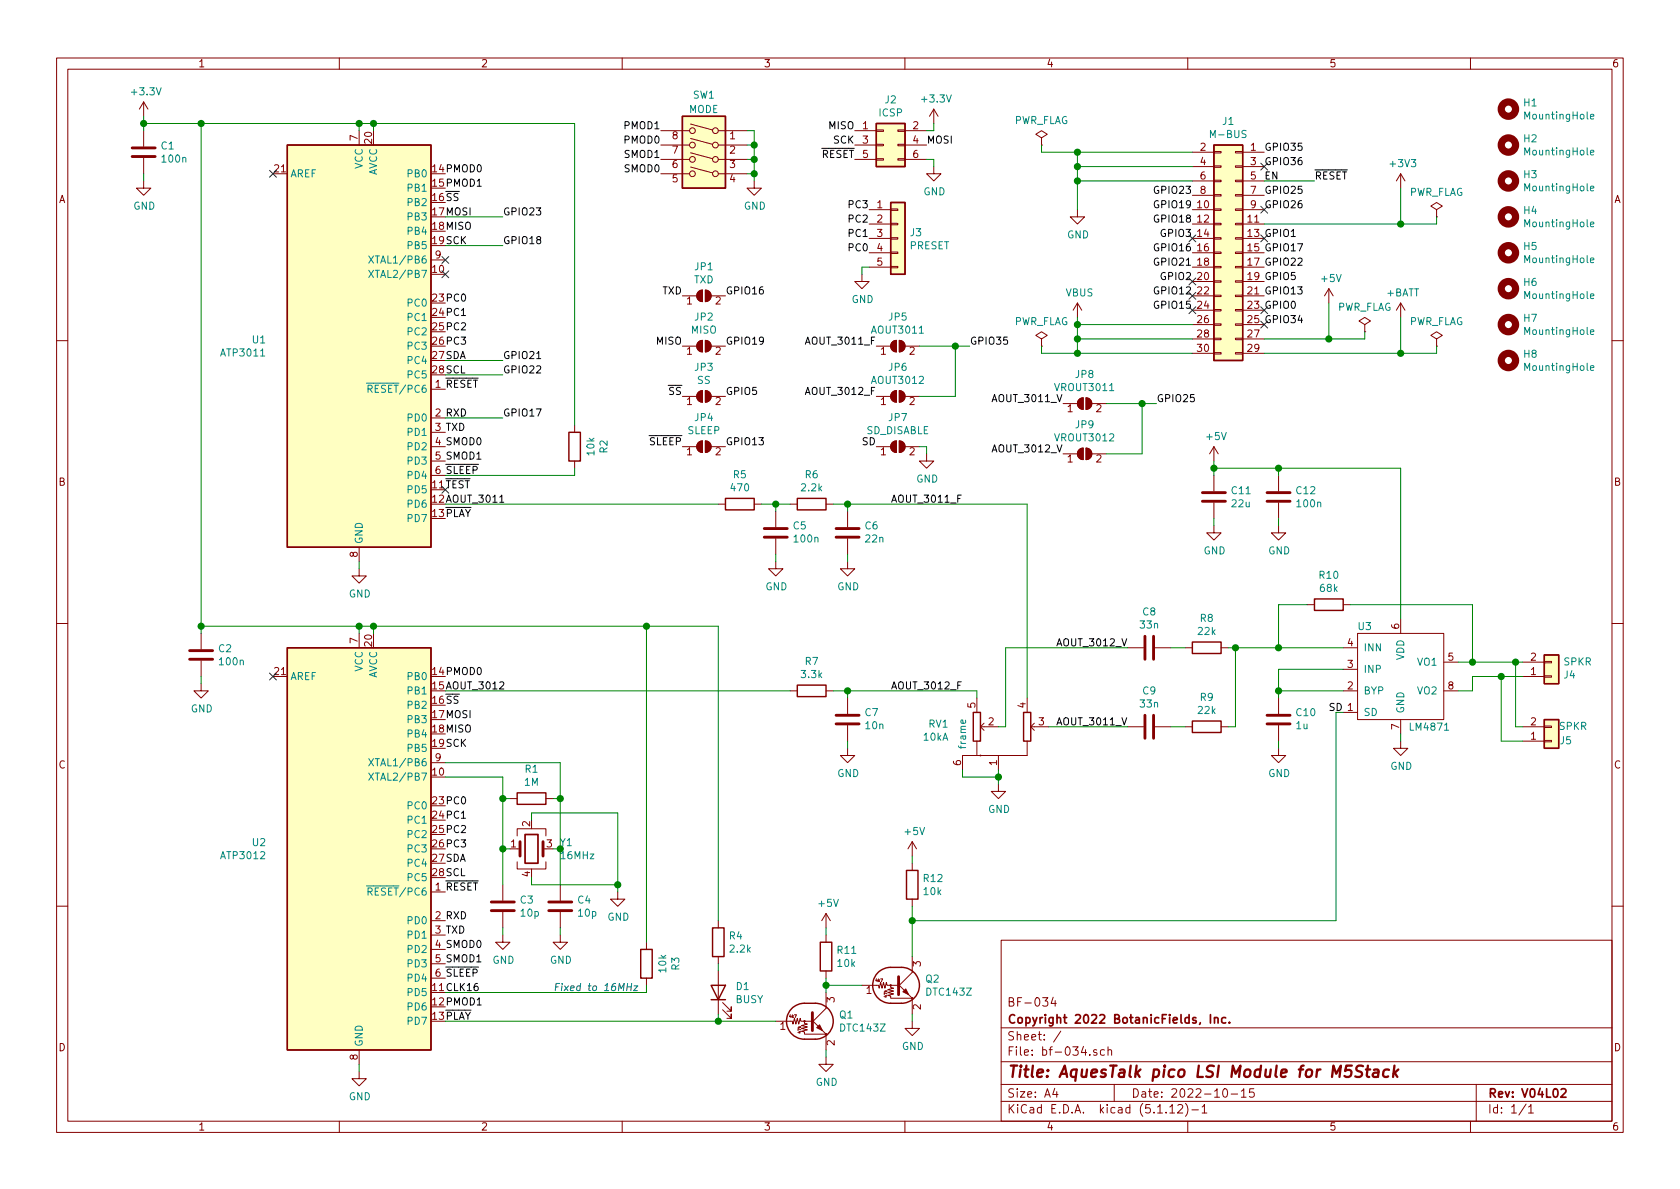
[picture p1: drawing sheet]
<svg xmlns="http://www.w3.org/2000/svg" width="297mm" height="210mm" viewBox="0 0 297 210" stroke-linecap="round" stroke-linejoin="round" font-family="sans-serif">
<g fill="none" stroke="#840000" stroke-width=".18">
<path d="M10 10.3h277v189.9h-277zM12 12.2h273v186.1h-273zM25.4 18v2.6M25.4 18l-.8 1.3M25.4 18l.8 1.3M60 10.3v1.9M110 10.3v1.9M160 10.3v1.9M165.1 19.3l-.8 1.3M165.1 19.3v2.5M165.1 19.3l.8 1.3M210 10.3v1.9"/>
<path d="M260 10.3v1.9M25.4 32v1.3h1.3l-1.3 1.2-1.3-1.2h1.3M25.4 23.1v2.8M25.4 27.9v2.8M63.5 23.1v2.5M116.8 23.1h5.1M116.8 25.6h5.1M116.8 28.2h5.1M116.8 30.7h5.1M122.1 29.5l3.9 1.1M122.1 27l3.9 1.1M122.1 24.5l3.9 1"/>
<path d="M122.1 21.9l3.9 1.1M127 23.1h5.1M127 25.6h5.1M127 28.2h5.1M127 30.7h5.1M133.3 32v1.3h1.3l-1.3 1.2-1.2-1.2h1.2M151.1 23.1h3.8M151.1 25.6h3.8M151.1 28.2h3.8M153.7 37.1h3.8M153.7 39.6h3.8M154.9 28.1h1.3v.2h-1.3z"/>
<path d="M154.9 23h1.3v.2h-1.3zM154.9 25.5h1.3v.3h-1.3zM157.5 39.5h1.2v.2h-1.2zM157.5 37h1.2v.2h-1.2zM158.7 28.1h1.3v.2h-1.3zM158.7 23h1.3v.2h-1.3zM158.7 25.5h1.3v.3h-1.3zM160 23.1h3.8M160 25.6h3.8M160 28.2h3.8M165.1 29.5v1.2h1.3l-1.3 1.3-1.3-1.3h1.3M184.1 24.4l1.1-.7-1.1-.6-1 .6 1 .7v1.2"/>
<path d="M184.1 25.6h.1M190.5 37.1v1.2h1.3l-1.3 1.3-1.3-1.3h1.3M210.8 26.9h3.8M210.8 37.1h3.8M210.8 39.6h3.8M210.8 29.5h3.8M210.8 32h3.8M210.8 34.5h3.8M214.6 39.5h1.3v.2h-1.3zM214.6 37h1.3v.2h-1.3zM214.6 34.4h1.3v.3h-1.3zM214.6 31.9h1.3v.2h-1.3z"/>
<path d="M214.6 29.3h1.3v.3h-1.3zM214.6 26.8h1.3v.2h-1.3zM218.4 39.5h1.3v.2h-1.3zM218.4 37h1.3v.2h-1.3zM218.4 34.4h1.3v.3h-1.3zM218.4 31.9h1.3v.2h-1.3zM218.4 29.3h1.3v.3h-1.3zM218.4 26.8h1.3v.2h-1.3zM219.7 26.9h3.8M219.7 37.1h3.8M219.7 39.6h3.8M219.7 29.5h3.8"/>
<path d="M219.7 32h3.8M219.7 34.5h3.8M247.6 30.7v2.6M247.6 30.7l-.7 1.3M247.6 30.7l.8 1.3M254 37.1l1-.7-1-.6-1 .6 1 .7v1.2M254 38.3h.1M76.2 46h2.5M120.6 52.3h2.6M123.5 51.5l.7-.2v2a1.02 1.02 0 0 1-1-.6 1.02 1.02 0 0 1 .3-1.2zM124.7 51.3a1.02 1.02 0 0 1 1 1 1.02 1.02 0 0 1-1 1zM125.7 52.3h2.6"/>
<path d="M152.4 48.5v1.3h1.3l-1.3 1.2-1.3-1.2h1.3M153.7 42.2h3.8M153.7 44.7h3.8M153.7 47.2h3.8M157.5 47.1h1.2v.3h-1.2zM157.5 44.6h1.2v.2h-1.2zM157.5 42h1.2v.3h-1.2zM184.1 59.9l1.1-.6-1.1-.6-1 .6 1 .6v1.3M190.5 53.6l-.8 1.3M190.5 53.6v2.5M190.5 53.6l.8 1.3M210.8 42.2h3.8"/>
<path d="M210.8 44.7h3.8M210.8 47.2h3.8M210.8 49.8h3.8M210.8 52.3h3.8M210.8 54.9h3.8M210.8 57.4h3.8M210.8 59.9h3.8M214.6 49.7h1.3v.2h-1.3zM214.6 52.2h1.3v.2h-1.3zM214.6 54.7h1.3v.3h-1.3zM214.6 57.3h1.3v.2h-1.3zM214.6 59.8h1.3v.3h-1.3z"/>
<path d="M214.6 47.1h1.3v.3h-1.3zM214.6 42h1.3v.3h-1.3zM214.6 44.6h1.3v.2h-1.3zM218.4 49.7h1.3v.2h-1.3zM218.4 52.2h1.3v.2h-1.3zM218.4 54.7h1.3v.3h-1.3zM218.4 57.3h1.3v.2h-1.3zM218.4 59.8h1.3v.3h-1.3zM218.4 47.1h1.3v.3h-1.3zM218.4 42h1.3v.3h-1.3zM218.4 44.6h1.3v.2h-1.3zM219.7 42.2h3.8"/>
<path d="M219.7 44.7h3.8M219.7 47.2h3.8M219.7 49.8h3.8M219.7 52.3h3.8M219.7 54.9h3.8M219.7 57.4h3.8M219.7 59.9h3.8M234.9 51l-.7 1.3M234.9 51v2.6M234.9 51l.8 1.3M241.3 57.4l1-.6-1-.7-1 .7 1 .6v1.3M241.3 58.7h.1"/>
<path d="M247.6 53.6v2.5M247.6 53.6l-.7 1.3M247.6 53.6l.8 1.3M254 59.9l1-.6-1-.6-1 .6 1 .6v1.3M10 60.2h2M76.2 79h2.5M76.2 68.8h2.5M76.2 73.9h2.5M76.2 76.4h2.5M101.6 75.2v1.2M120.6 61.2h2.6M120.6 70.1h2.6"/>
<path d="M120.6 79h2.6M123.4 60.5l.5-.3h.3v2a1.03 1.03 0 0 1-.9-.6 1.03 1.03 0 0 1 .1-1.1zM123.4 78.3l.5-.3h.3v2a1.03 1.03 0 0 1-.9-.6 1.03 1.03 0 0 1 .1-1.1zM123.5 69.3l.7-.2v2a1.02 1.02 0 0 1-1-.7 1.02 1.02 0 0 1 .3-1.1zM124.7 60.2a1.02 1.02 0 0 1 1 1 1.02 1.02 0 0 1-1 1zM124.7 69.1a1.02 1.02 0 0 1 1 1 1.02 1.02 0 0 1-1 1zM124.7 78a1.02 1.02 0 0 1 1 1 1.02 1.02 0 0 1-1 1zM125.7 61.2h2.6M125.7 70.1h2.6M125.7 79h2.6M154.9 61.2h2.6M154.9 70.1h2.6"/>
<path d="M154.9 79h2.6M157.7 60.5l.4-.3h.4v2a1.03 1.03 0 0 1-.9-.6 1.03 1.03 0 0 1 .1-1.1zM157.7 69.4l.4-.3h.4v2a1.03 1.03 0 0 1-.9-.6 1.03 1.03 0 0 1 .1-1.1zM157.7 78.3l.4-.3h.4v2a1.03 1.03 0 0 1-.9-.6 1.03 1.03 0 0 1 .1-1.1zM159 60.2a1.02 1.02 0 0 1 1 1 1.02 1.02 0 0 1-1 1zM159 69.1a1.02 1.02 0 0 1 1 1 1.02 1.02 0 0 1-1 1zM159 78a1.02 1.02 0 0 1 1 1 1.02 1.02 0 0 1-1 1zM160 61.2h2.6M160 70.1h2.6M160 79h2.6M184.1 61.2h.1M188 71.4h2.5"/>
<path d="M190.7 79.6l.5-.3 .3-.1v2.1a1.03 1.03 0 0 1-.9-.6 1.03 1.03 0 0 1 .1-1.1zM190.7 70.7l.5-.3h.3v2a1.03 1.03 0 0 1-.9-.6 1.03 1.03 0 0 1 .1-1.1zM192 79.2a1.02 1.02 0 0 1 1 1.1 1.02 1.02 0 0 1-1 1zM192 70.4a1.02 1.02 0 0 1 1 1 1.02 1.02 0 0 1-1 1zM193 71.4h2.6M210.8 62.5h3.8M214.6 62.4h1.3v.2h-1.3zM214.6 79l-.7 1.3M214.6 79v2.5M214.6 79l.8 1.3M218.4 62.4h1.3v.2h-1.3zM219.7 62.5h3.8"/>
<path d="M254 61.2h.1M285 60.2h2M63.5 96.8v2.5M76.2 81.5h2.5M76.2 84.1h2.5M101.6 81.5v1.3M127 89.1h1.3M133.3 89.1h1.3M137.2 99.3v1.3h1.2l-1.2 1.2-1.3-1.2h1.3M137.2 90.4v2.8M137.2 95.2v2.8M139.7 89.1h1.3"/>
<path d="M146 89.1h1.3M149.9 99.3v1.3h1.2l-1.2 1.2-1.3-1.2h1.3M149.9 90.4v2.8M149.9 95.2v2.8M163.8 80.3v1.2h1.3l-1.3 1.3-1.2-1.3h1.2M188 80.3h2.5M193 80.3h2.6M214.6 93v1.2h1.3l-1.3 1.3-1.2-1.3h1.2M214.6 84.1v2.8M214.6 88.9v2.8M226.1 93v1.2h1.2l-1.2 1.3-1.3-1.3h1.3M226.1 84.1v2.8"/>
<path d="M226.1 88.9v2.8M10 110.3h2M35.6 112v2.8M35.6 116.8v2.8M63.5 100.6v1.2h1.3l-1.3 1.3-1.3-1.3h1.3M63.5 112v2.5M199.4 114.5h2.8M204.2 114.5h2.8M209.5 114.5h1.3M215.9 114.5h1.3M231.1 106.9h1.3M237.5 114.5h2.5"/>
<path d="M237.5 118.4h2.5M237.5 106.9h1.3M240 112h15.3v15.2h-15.3zM247.6 109.5v2.5M255.3 117.1h2.5M269.2 117.1h3.8M269.2 119.6h3.8M273 117h1.3v.2h-1.3zM273 119.5h1.3v.3h-1.3zM285 110.3h2M35.6 120.9v1.3h1.2l-1.2 1.2-1.3-1.2h1.3M76.2 134.9h2.5"/>
<path d="M139.7 122.2h1.3M146 122.2h1.3M149.9 132.3v1.3h1.2l-1.2 1.3-1.3-1.3h1.3M149.9 123.4v2.8M149.9 128.3v2.8M172.7 123.4v2.6M172.7 131.1v2.5M173.4 128.5h3.1M173.4 128.5l.6 .7M174 127.9l-.6 .6M176.5 138.7v1.2h1.3l-1.3 1.3-1.2-1.3h1.2M176.5 133.6v2.5"/>
<path d="M181.6 131.1v2.5zM181.6 133.6h-11.4v2.5M181.6 123.4v2.6M182.2 128.5h3.2M182.2 128.5l.7 .7M182.9 127.9l-.7 .6M199.4 128.5h2.8M204.2 128.5h2.8M209.5 128.5h1.3M215.9 128.5h1.3M226.1 132.3v1.3h1.2l-1.2 1.3-1.3-1.3h1.3M226.1 123.4v2.8"/>
<path d="M226.1 128.3v2.8M237.5 126h2.5M237.5 122.2h2.5M247.6 131.1v1.2h1.3l-1.3 1.3-1.2-1.3h1.2M247.6 127.2v2.6M255.3 122.2h2.5M269.2 128.5h3.8M269.2 131.1h3.8M273 128.4h1.3v.2h-1.3zM273 130.9h1.3v.3h-1.3zM76.2 157.7h2.5M88.9 156.5v2.8"/>
<path d="M90.2 141.2h1.2M91.4 152.4v1.3h5.1v-1.3M91.4 147.8v-1.2h5.1v1.2M91.4 150.1h.5M96 150.1h.5M96.5 141.2h1.3M99.1 156.5v2.8M109.2 157.7v1.3h1.3l-1.3 1.3-1.3-1.3h1.3M161.3 148.8v2.6M161.3 152.6v1.3M161.3 159v1.3M161.3 148.8l-.8 1.3"/>
<path d="M161.3 148.8l.8 1.3M10 160.2h2M76.2 162.8h2.5M76.2 165.3h2.5M76.2 167.9h2.5M76.2 170.4h2.5M76.2 173h2.5M88.9 165.3v1.3h1.3l-1.3 1.3-1.3-1.3h1.3M88.9 161.3v2.8M99.1 165.3v1.3h1.2l-1.2 1.3-1.3-1.3h1.3M99.1 161.3v2.8M114.3 166.6v1.3"/>
<path d="M114.3 173v1.2M127 162.8v1.3M127 169.2v1.2M127 171.7v7.6M127.8 178.6l1.5 1.5v-.8v.8h-.8M127.8 177.3l1.5 1.5v-.8v.8h-.8M146 161.5v2.6M146 165.3v1.3M146 171.7v1.3M146 175.5v2.8l-2.5 2.5M146 161.5l-.7 1.3M146 161.5l.8 1.3"/>
<path d="M152.4 174.2h2.9l.1 .5 .3-1 .3 1 .2-1 .3 1 .2-1 .1 .5h1.9M158.7 174l2.6 2.5h-3.8v-.4l-.5-.1 1-.2-1-.3 1-.2-1-.3 1-.3-.5-.1v-.4M161.3 169.2v2.8l-2.6 2.5M161.3 176.8v2.5M177 166.3h108v32h-108zM186.2 176.3l-.3 1.1h.9M186.6 176.9v1M285 160.2h2M60 198.3v1.9M63.5 189.5v1.2h1.3l-1.3 1.3-1.3-1.3h1.3M63.5 185.7v2.5M110 198.3v1.9"/>
<path d="M137.2 180.6h2.9l.1 .5 .3-1 .2 1 .3-1 .2 1 .3-1 .1 .5h1.9M143.5 180.3l2.5 2.6h-3.8v-.4l-.5-.1 1-.3-1-.2 1-.3-1-.2 1-.3-.5-.1v-.4M146 186.9v1.3h1.3l-1.3 1.3-1.2-1.3h1.2M146 183.1v2.6M160 198.3v1.9M161.3 180.6v1.3h1.3l-1.3 1.2-1.3-1.2h1.3M177 194.8h108M177 191.8h108M177 187.8h108M177 181.8h108M186.5 192.5l-.4 1h1M186.8 193v1"/>
<path d="M187.6 182.3l-1.3 2M193.9 185.7l-.4-.1-.2 .2 .1 .2 .5 .2v.3h-.6M195.3 185.7l-.5-.1-.2 .3v.6l.2 .1 .5-.1M195.9 185.7l.2-.1 .4 .1v.9M195.9 185.1v1.5M197 191.8v3M206.8 195.8l.5-.5v1.5M206.8 196.8h.9M208.3 195.5l.2-.2h.3l.2 .2 .1 .3-.9 1h.9M209.6 195.1a1.71 1.71 0 0 1 0 2.3M210 198.3v1.9M210.7 196.3h1.2"/>
<path d="M212.5 195.8l.5-.5v1.5M212.5 196.8h.9M216.3 192.7l.4-.2a.94 .94 0 0 1 0 1.5 .79 .79 0 0 1-.4-1.3zM217.7 193.5h1.1M219.5 193l.4-.5v1.5M219.5 194h.8M221.7 192.5h-.7l-.1 .7 .2-.1 .5 .1 .2 .2-.1 .5-.2 .1-.6-.1M260 198.3v1.9M261 191.8v6.5M269.8 195.2l-1.2 2M270.3 195.8l.4-.5v1.5M270.3 196.8h.8"/>
<circle cx="122.4" cy="28.2" r=".51"/>
<circle cx="122.4" cy="23.1" r=".51"/>
<circle cx="122.4" cy="25.6" r=".51"/>
<circle cx="122.4" cy="30.7" r=".51"/>
<circle cx="126.5" cy="28.2" r=".51"/>
<circle cx="126.5" cy="30.7" r=".51"/>
<circle cx="126.5" cy="25.6" r=".51"/>
<circle cx="126.5" cy="23.1" r=".51"/>
<circle cx="157.5" cy="174.2" r=".13"/>
<circle cx="161.3" cy="176.5" r=".13"/>
<circle cx="142.2" cy="180.6" r=".13"/>
<circle cx="146" cy="182.9" r=".13"/>
</g>
<path d="M92.8 147.6h2.3v5h-2.3zM214 179.4v1.5M214.7 179.9v1M214.7 180.1l.2-.2 .4 .1 .1 .9M216.7 180l-.4-.1-.3 .3 .1 .6 .2 .1 .4-.1M217.4 180.8v.1M276 192.7l.2-.2h.4l.2 .2 .1 .3-1 1h1" fill="none" stroke="#840000" stroke-width=".3"/>
<path d="M241 188.5l-.8-.1-.3 .2a.46 .46 0 0 0 .2 .8l.4 .1a.48 .48 0 0 1 .3 .5 .48 .48 0 0 1-.4 .4l-.8-.1M241.5 189.1h.8M241.9 188.4l-.2 1.8v.1l.4 .1M242.9 189.2h.8l-.1 1.2M243.7 189.6l-.6 .1a.4 .4 0 0 0-.4 .3 .4 .4 0 0 0 .3 .4l.6-.1M245.6 189.2a.68 .68 0 0 0-1 .3l-.1 .6 .2 .2 .2 .1 .5-.1M246.6 188.4l-.3 2M246.6 189.7l.5 .7M247.2 189.1l-.8 .8" fill="none" stroke="#840000" stroke-width=".41"/>
<g fill="none" stroke="#840000" stroke-width=".51">
<path d="M23.4 27.7h4M23.4 26.2h4M135.1 93.5h4.1M135.1 95h4.1M147.8 93.5h4.1M147.8 95h4.1M212.6 88.6h4.1M212.6 87.1h4.1M224 88.6h4.1M224 87.1h4.1M33.5 116.6h4.1M33.5 115.1h4.1"/>
<path d="M202.4 112.5v4.1M204 112.5v4.1M147.8 126.5h4.1M147.8 128h4.1M202.4 126.5v4.1M204 126.5v4.1M224 126.5h4.1M224 128h4.1M86.9 159.5h4M91.9 148.8v2.6M96 148.8v2.6M97 159.5h4.1"/>
<path d="M86.9 161h4M97 161h4.1"/>
</g>
<g fill="none" stroke="#840000" stroke-width=".25">
<path d="M50.8 25.6h25.4v71.2h-25.4zM120.6 20.6h7.7v12.7h-7.7zM154.9 21.8h5.1v7.7h-5.1zM157.5 35.8h2.5v12.7h-2.5zM214.6 25.6h5.1v38.1h-5.1zM100.6 76.4h2v5.1h-2zM128.3 88.1h5v2.1h-5zM141 88.1h5v2.1h-5zM50.8 114.5h25.4v71.2h-25.4zM210.8 113.5h5.1v2.1h-5.1zM232.4 105.9h5.1v2h-5.1zM273 115.8h2.6v5.1h-2.6z"/>
<path d="M141 121.2h5v2h-5zM172.1 126h1.3v5.1h-1.3zM181 126h1.2v5.1h-1.2zM210.8 127.5h5.1v2h-5.1zM273 127.2h2.6v5.1h-2.6zM91.4 140.2h5.1v2h-5.1zM160.3 153.9h2v5.1h-2zM113.3 167.9h2v5.1h-2zM125.7 174.2h2.6l-1.3 2.6zM125.7 176.8h2.6M126 164.1h2v5.1h-2zM140 178.4a3.3 3.3 0 0 1 2.2-1h1.9a3.2 3.2 0 0 1 3.2 3.2 3.2 3.2 0 0 1-3.2 3.2h-1.9a3.2 3.2 0 0 1-2.9-2 3.2 3.2 0 0 1 .7-3.4z"/>
<path d="M145 166.6h2.1v5.1h-2.1zM155.4 171.8a3.5 3.5 0 0 1 2.1-.7h1.9a3.2 3.2 0 0 1 3.2 3.1 3.2 3.2 0 0 1-3.2 3.2h-1.9a3.2 3.2 0 0 1-3-2.1 3.2 3.2 0 0 1 .9-3.5z"/>
</g>
<g fill="#ffffc2" stroke="#ffffc2" stroke-width=".18">
<path d="M273 115.8h2.6v5.1h-2.6z"/>
<path d="M154.9 21.8h5.1v7.7h-5.1z"/>
<path d="M214.6 25.6h5.1v38.1h-5.1z"/>
<path d="M120.6 20.6h7.7v12.7h-7.7z"/>
<path d="M273 127.2h2.6v5.1h-2.6z"/>
<path d="M157.5 35.8h2.5v12.7h-2.5z"/>
<path d="M50.8 114.5h25.4v71.2h-25.4z"/>
<path d="M50.8 25.6h25.4v71.2h-25.4z"/>
</g>
<g fill="#840000" stroke="#840000" stroke-width=".51">
<path d="M143.6 179.1v3.1z"/>
<path d="M158.9 172.7v3.2z"/>
</g>
<g fill="#840000" stroke="#840000" stroke-width=".18">
<path d="M144.4 181.7l.5-.5 .5 1z"/>
<path d="M159.6 175.4l.5-.5 .6 1z"/>
<path d="M123.4 60.5l.5-.3h.3v2a1.03 1.03 0 0 1-.9-.6 1.03 1.03 0 0 1 .1-1.1z"/>
<path d="M124.7 60.2a1.02 1.02 0 0 1 1 1 1.02 1.02 0 0 1-1 1z"/>
<path d="M123.5 51.5l.7-.2v2a1.02 1.02 0 0 1-1-.6 1.02 1.02 0 0 1 .3-1.2z"/>
<path d="M124.7 51.3a1.02 1.02 0 0 1 1 1 1.02 1.02 0 0 1-1 1z"/>
<path d="M123.5 69.3l.7-.2v2a1.02 1.02 0 0 1-1-.7 1.02 1.02 0 0 1 .3-1.1z"/>
<path d="M124.7 69.1a1.02 1.02 0 0 1 1 1 1.02 1.02 0 0 1-1 1z"/>
<path d="M157.7 60.5l.4-.3h.4v2a1.03 1.03 0 0 1-.9-.6 1.03 1.03 0 0 1 .1-1.1z"/>
<path d="M159 60.2a1.02 1.02 0 0 1 1 1 1.02 1.02 0 0 1-1 1z"/>
<path d="M157.7 69.4l.4-.3h.4v2a1.03 1.03 0 0 1-.9-.6 1.03 1.03 0 0 1 .1-1.1z"/>
<path d="M159 69.1a1.02 1.02 0 0 1 1 1 1.02 1.02 0 0 1-1 1z"/>
<path d="M157.7 78.3l.4-.3h.4v2a1.03 1.03 0 0 1-.9-.6 1.03 1.03 0 0 1 .1-1.1z"/>
<path d="M159 78a1.02 1.02 0 0 1 1 1 1.02 1.02 0 0 1-1 1z"/>
<path d="M190.7 79.6l.5-.3 .3-.1v2.1a1.03 1.03 0 0 1-.9-.6 1.03 1.03 0 0 1 .1-1.1z"/>
<path d="M192 79.2a1.02 1.02 0 0 1 1 1.1 1.02 1.02 0 0 1-1 1z"/>
<path d="M190.7 70.7l.5-.3h.3v2a1.03 1.03 0 0 1-.9-.6 1.03 1.03 0 0 1 .1-1.1z"/>
<path d="M192 70.4a1.02 1.02 0 0 1 1 1 1.02 1.02 0 0 1-1 1z"/>
<path d="M123.4 78.3l.5-.3h.3v2a1.03 1.03 0 0 1-.9-.6 1.03 1.03 0 0 1 .1-1.1z"/>
<path d="M124.7 78a1.02 1.02 0 0 1 1 1 1.02 1.02 0 0 1-1 1z"/>
<circle cx="173.4" cy="133.6" r=".08"/>
</g>
<g fill="none" stroke="#008484" stroke-width=".18">
<path d="M281.2 39.7l.6-.1v-.3h-.4l-.2 .1 .1 .7h.5M281.2 33.3l.6-.1v-.2l-.4-.1-.2 .2 .1 .6h.5M281.2 27l.6-.1v-.3h-.4l-.2 .1 .1 .7h.5M281.2 20.6l.6-.1v-.2l-.4-.1-.2 .2 .1 .6h.5M65.2 47.8l.8 1.3M65.2 45.3l.8 1.2M66 47.8l-.8 1.3M66 45.3l-.8 1.2M281.2 58.7l.6-.1v-.2l-.4-.1-.2 .2 .1 .6h.5M281.2 52.4l.6-.1v-.3h-.4l-.2 .1 .1 .7h.5M281.2 46l.6-.1v-.2l-.4-.1-.2 .2 .1 .6h.5M64.8 67.8h1.2"/>
<path d="M65.1 68.8l.6-.1 .1-.2-.1-.3-.1-.1h-.5v1.3M65.4 68.8l.4 .6M281.2 65.1l.6-.1v-.3h-.4l-.2 .1 .1 .7h.5M65.2 136.7l.8 1.3M65.2 134.2l.8 1.2M66 136.7l-.8 1.3M66 134.2l-.8 1.2M170.7 127.3v.4l-.1 .2-.6-.1v-.5h.2l.1 .6M64.8 156.7h1.2M65.1 157.7l.6-.1 .1-.2-.1-.3-.1-.1h-.5v1.3M65.4 157.7l.4 .6"/>
</g>
<g fill="none" stroke="#840000" stroke-width="1.3">
<circle cx="266.7" cy="19.3" r="1.27"/>
<circle cx="266.7" cy="25.6" r="1.27"/>
<circle cx="266.7" cy="32" r="1.27"/>
<circle cx="266.7" cy="38.3" r="1.27"/>
<circle cx="266.7" cy="51" r="1.27"/>
<circle cx="266.7" cy="44.7" r="1.27"/>
<circle cx="266.7" cy="57.4" r="1.27"/>
<circle cx="266.7" cy="63.7" r="1.27"/>
</g>
<g fill="none" stroke="#008400" stroke-width=".18">
<path d="M25.4 21.8h76.2v53.4M25.4 20.6v2.5M25.4 30.7v1.3M35.6 21.8v90.2M63.5 21.8v1.3M66 21.8v1.3M78.7 38.3h10.2M132.1 23.1h1.2v8.9M132.1 25.6h1.2M132.1 30.7h1.2M132.1 28.2h1.2M163.8 28.2h1.3v1.3"/>
<path d="M165.1 21.8v1.3h-1.3M184.1 25.6v1.3h26.7M190.5 32h20.3M190.5 29.5h20.3M190.5 26.9v10.2M223.5 32h8.9M247.6 33.3v6.3M254 38.3v1.3h-30.5M78.7 43.4h10.2M153.7 47.2h-1.3v1.3M190.5 59.9h20.3M190.5 57.4h20.3"/>
<path d="M190.5 56.1v6.4M234.9 53.6v6.3M241.3 58.7v1.2h-17.8M247.6 56.1v6.4M78.7 63.7h10.2M78.7 73.9h10.2M78.7 66.3h10.2M162.6 61.2h8.8M162.6 79h1.2v1.3M168.9 61.2v8.9h-6.3M184.1 61.2v1.3h26.7M195.6 71.4h8.9"/>
<path d="M201.9 71.4v8.9h-6.3M254 61.2v1.3h-30.5M63.5 99.3v1.3M78.7 89.1h48.3M101.6 82.8v1.3h-22.9M134.6 89.1h5.1M137.2 89.1v1.3M137.2 98v1.3M147.3 89.1h34.3v34.3M149.9 89.1v1.3M149.9 98v1.3M214.6 82.8h33v26.7"/>
<path d="M214.6 81.5v2.6M214.6 91.7v1.3M226.1 82.8v1.3M226.1 91.7v1.3M35.6 119.6v1.3M35.6 110.7h91.4v52.1M63.5 110.7v1.3M66 110.7v1.3M114.3 110.7v55.9M199.4 114.5h-21.6v14h-1.3M207 114.5h2.5M217.2 114.5h20.3"/>
<path d="M218.4 114.5v14h-1.2M231.1 106.9h-5v7.6M237.5 118.4h-11.4v5M238.8 106.9h21.5v10.2M257.8 117.1h11.4M265.4 119.6v11.5h3.8M268 117.1v11.4h1.2M269.2 119.6h-8.9v2.6h-2.5M78.7 122.2h61M78.7 137.4h10.2v19.1M78.7 134.9h20.4v21.6M147.3 122.2h25.4v1.2"/>
<path d="M149.9 122.2v1.2M149.9 131.1v1.2M170.2 136.1v1.3h6.3M176.5 136.1v2.6M185.4 128.5h14M207 128.5h2.5M226.1 122.2h11.4M226.1 131.1v1.2M236.2 126v36.8h-74.9M247.6 129.8v1.3M88.9 141.2h1.3M88.9 150.1h1.3"/>
<path d="M94 145v-1.2h15.2v13.9M94 155.2v1.3h15.2M97.8 141.2h1.3M97.8 150.1h1.3M161.3 151.4v1.2M88.9 164.1v1.2M99.1 164.1v1.2M114.3 174.2v1.3h-35.6M127 170.4v1.3M127 179.3v1.3M146 174.2h6.4M146 164.1v1.2"/>
<path d="M146 173v2.5M161.3 160.3v8.9M161.3 179.3v1.3M63.5 188.2v1.3M78.7 180.6h58.5M146 185.7v1.2"/>
</g>
<path d="M94.9 63.4h.7M88.4 88.8h.7M170 87.5h-.7v1.3M170 120.6h-.7v1.2" fill="none" stroke="#000" stroke-width=".18"/>
<path d="M110.9 174.5h.7M111 173.9l-.2 1.3M111.7 173.9l-.2 1.3M112.1 174.3h.7l-.8 .9h.7" fill="none" stroke="#0000c2" stroke-width=".18"/>
<g fill="#008400" stroke="#008400" stroke-width=".25">
<circle cx="133.4" cy="28.2" r=".51"/>
<circle cx="247.7" cy="62.5" r=".51"/>
<circle cx="226.1" cy="114.5" r=".51"/>
<circle cx="190.5" cy="62.5" r=".51"/>
<circle cx="226.1" cy="122.2" r=".51"/>
<circle cx="137.2" cy="89.1" r=".51"/>
<circle cx="265.4" cy="119.6" r=".51"/>
<circle cx="35.6" cy="110.7" r=".51"/>
<circle cx="133.4" cy="25.6" r=".51"/>
<circle cx="66" cy="21.8" r=".51"/>
<circle cx="268" cy="117.1" r=".51"/>
<circle cx="168.9" cy="61.2" r=".51"/>
<circle cx="247.7" cy="39.6" r=".51"/>
<circle cx="201.9" cy="71.4" r=".51"/>
<circle cx="190.5" cy="26.9" r=".51"/>
<circle cx="235" cy="59.9" r=".51"/>
<circle cx="63.5" cy="21.8" r=".51"/>
<circle cx="127" cy="180.6" r=".51"/>
<circle cx="161.3" cy="162.8" r=".51"/>
<circle cx="176.5" cy="137.4" r=".51"/>
<circle cx="63.5" cy="110.7" r=".51"/>
<circle cx="146.1" cy="174.2" r=".51"/>
<circle cx="214.6" cy="82.8" r=".51"/>
<circle cx="149.9" cy="122.2" r=".51"/>
<circle cx="226.1" cy="82.8" r=".51"/>
<circle cx="114.3" cy="110.7" r=".51"/>
<circle cx="190.5" cy="59.9" r=".51"/>
<circle cx="190.5" cy="57.4" r=".51"/>
<circle cx="99.1" cy="141.2" r=".51"/>
<circle cx="88.9" cy="141.2" r=".51"/>
<circle cx="190.5" cy="29.5" r=".51"/>
<circle cx="218.4" cy="114.5" r=".51"/>
<circle cx="133.4" cy="30.7" r=".51"/>
<circle cx="25.4" cy="21.8" r=".51"/>
<circle cx="149.9" cy="89.1" r=".51"/>
<circle cx="35.6" cy="21.8" r=".51"/>
<circle cx="66" cy="110.7" r=".51"/>
<circle cx="99.1" cy="150.1" r=".51"/>
<circle cx="88.9" cy="150.1" r=".51"/>
<circle cx="190.5" cy="32" r=".51"/>
<circle cx="260.3" cy="117.1" r=".51"/>
<circle cx="109.2" cy="156.5" r=".51"/>
</g>
<g fill="none" stroke="#000084" stroke-width=".18">
<path d="M47.7 30.1l1.2 1.2M48.9 30.1l-1.2 1.2M222.9 36.5l1.2 1.2M222.9 28.8l1.2 1.3M224.1 36.5l-1.2 1.2M224.1 28.8l-1.2 1.3M78.1 45.4l1.2 1.2M78.1 47.9l1.2 1.2M79.3 45.4l-1.2 1.2M79.3 47.9l-1.2 1.2M210.2 41.5l1.2 1.3M210.2 51.7l1.2 1.2"/>
<path d="M210.2 49.2l1.2 1.2M210.2 54.2l1.2 1.3M211.4 49.2l-1.2 1.2M211.4 41.5l-1.2 1.3M211.4 51.7l-1.2 1.2M211.4 54.2l-1.2 1.3M222.9 54.2l1.2 1.3M222.9 56.8l1.2 1.2M222.9 41.5l1.2 1.3M224.1 56.8l-1.2 1.2M224.1 41.5l-1.2 1.3M224.1 54.2l-1.2 1.3"/>
<path d="M78.1 86l1.2 1.2M79.3 86l-1.2 1.2M47.7 119l1.2 1.2M48.9 119l-1.2 1.2"/>
</g>
<text font-size="2.8" fill="#840000" x="178" y="190.5">Title: AquesTalk pico LSI Module for M5Stack</text>
<g font-size="2.1" fill="#840000">
<text x="178" y="178">BF-034</text>
<text x="178" y="184">Sheet: /</text>
<text x="178" y="181">Copyright 2022 BotanicFields, Inc.</text>
<text x="178" y="186.7">File: bf-034.sch</text>
<text x="178" y="196.9">KiCad E.D.A. kicad (5.1.12)-1</text>
<text x="178" y="194.1">Size: A4</text>
<text x="200" y="194.1">Date: 2022-10-15</text>
<text x="263" y="194.1">Rev: V04L02</text>
<text x="263" y="196.9">Id: 1/1</text>
</g>
<g font-size="1.8" fill="#840000">
<text x="35" y="11.9">1</text>
<text x="85" y="11.9">2</text>
<text x="135" y="11.9">3</text>
<text x="185" y="11.9">4</text>
<text x="235" y="11.9">5</text>
<text x="285" y="11.9">6</text>
<text x="152.6" y="22.9">1</text>
<text x="161.4" y="22.9">2</text>
<text x="63.2" y="24.9" transform="rotate(-90 63.2 24.9)">7</text>
<text x="65.8" y="25.3" transform="rotate(-90 65.8 25.3)">20</text>
<text x="118.9" y="29.7">6</text>
<text x="118.9" y="27.2">7</text>
<text x="118.9" y="24.6">8</text>
<text x="129.1" y="24.6">1</text>
<text x="129.1" y="27.2">2</text>
<text x="129.1" y="29.7">3</text>
<text x="152.6" y="25.4">3</text>
<text x="152.6" y="27.9">5</text>
<text x="161.4" y="25.4">4</text>
<text x="161.4" y="27.9">6</text>
<text x="212.2" y="26.7">2</text>
<text x="212.2" y="29.2">4</text>
<text x="221.1" y="26.7">1</text>
<text x="221.1" y="29.2">3</text>
<text x="10.4" y="35.9">A</text>
<text x="48.6" y="30.5">21</text>
<text x="118.9" y="32.3">5</text>
<text x="129.1" y="32.3">4</text>
<text x="212.2" y="31.7">6</text>
<text x="212.2" y="34.3">8</text>
<text x="221.1" y="31.7">5</text>
<text x="221.1" y="34.3">7</text>
<text x="285.4" y="35.9">A</text>
<text x="155.1" y="36.8">1</text>
<text x="155.1" y="39.4">2</text>
<text x="155.1" y="41.9">3</text>
<text x="211.8" y="36.8">10</text>
<text x="211.8" y="39.4">12</text>
<text x="211.8" y="41.9">14</text>
<text x="220.6" y="39.4">11</text>
<text x="221.1" y="36.8">9</text>
<text x="77" y="45.7">9</text>
<text x="155.1" y="44.4">4</text>
<text x="155.1" y="47">5</text>
<text x="211.8" y="44.4">16</text>
<text x="211.8" y="47">18</text>
<text x="76.5" y="48.3">10</text>
<text x="121.4" y="53.8">1</text>
<text x="126.5" y="53.8">2</text>
<text x="211.8" y="49.5">20</text>
<text x="211.8" y="52.1">22</text>
<text x="211.8" y="54.6">24</text>
<text x="211.8" y="57.1">26</text>
<text x="211.8" y="59.7">28</text>
<text x="220.6" y="59.7">27</text>
<text x="121.4" y="62.7">1</text>
<text x="126.5" y="62.7">2</text>
<text x="155.7" y="62.7">1</text>
<text x="160.8" y="62.7">2</text>
<text x="211.8" y="62.2">30</text>
<text x="220.6" y="62.2">29</text>
<text x="121.4" y="71.6">1</text>
<text x="126.5" y="71.6">2</text>
<text x="155.7" y="71.6">1</text>
<text x="160.8" y="71.6">2</text>
<text x="188.7" y="72.9">1</text>
<text x="193.8" y="72.9">2</text>
<text x="121.4" y="80.5">1</text>
<text x="126.5" y="80.5">2</text>
<text x="155.7" y="80.5">1</text>
<text x="160.8" y="80.5">2</text>
<text x="188.7" y="81.8">1</text>
<text x="193.8" y="81.8">2</text>
<text x="10.4" y="85.9">B</text>
<text x="285.4" y="85.9">B</text>
<text x="63.2" y="98.5" transform="rotate(-90 63.2 98.5)">8</text>
<text x="63.2" y="113.8" transform="rotate(-90 63.2 113.8)">7</text>
<text x="247.4" y="111.2" transform="rotate(-90 247.4 111.2)">6</text>
<text x="48.6" y="119.4">21</text>
<text x="65.8" y="114.2" transform="rotate(-90 65.8 114.2)">20</text>
<text x="238.3" y="118.1">3</text>
<text x="238.3" y="114.3">4</text>
<text x="256.1" y="116.8">5</text>
<text x="270.7" y="119.4">1</text>
<text x="270.7" y="116.8">2</text>
<text x="172.5" y="125.2" transform="rotate(-90 172.5 125.2)">5</text>
<text x="181.4" y="125.2" transform="rotate(-90 181.4 125.2)">4</text>
<text x="238.3" y="121.9">2</text>
<text x="256.1" y="121.9">8</text>
<text x="174.8" y="128.3">2</text>
<text x="183.7" y="128.3">3</text>
<text x="247.4" y="129" transform="rotate(-90 247.4 129)">7</text>
<text x="270.7" y="130.8">1</text>
<text x="270.7" y="128.3">2</text>
<text x="10.4" y="135.9">C</text>
<text x="76.5" y="137.2">10</text>
<text x="77" y="134.6">9</text>
<text x="169.9" y="135.4" transform="rotate(-90 169.9 135.4)">6</text>
<text x="176.3" y="135.4" transform="rotate(-90 176.3 135.4)">1</text>
<text x="285.4" y="135.9">C</text>
<text x="90.3" y="149.9">1</text>
<text x="93.7" y="146.1" transform="rotate(-90 93.7 146.1)">2</text>
<text x="96.7" y="149.9">3</text>
<text x="93.7" y="155" transform="rotate(-90 93.7 155)">4</text>
<text x="162.8" y="170.9" transform="rotate(-90 162.8 170.9)">3</text>
<text x="147.6" y="177.3" transform="rotate(-90 147.6 177.3)">3</text>
<text x="153.2" y="175.8">1</text>
<text x="162.8" y="178.5" transform="rotate(-90 162.8 178.5)">2</text>
<text x="10.4" y="185.9">D</text>
<text x="137.9" y="182.1">1</text>
<text x="147.6" y="184.9" transform="rotate(-90 147.6 184.9)">2</text>
<text x="285.4" y="185.9">D</text>
<text x="63.2" y="187.4" transform="rotate(-90 63.2 187.4)">8</text>
<text x="35" y="199.9">1</text>
<text x="85" y="199.9">2</text>
<text x="135" y="199.9">3</text>
<text x="185" y="199.9">4</text>
<text x="235" y="199.9">5</text>
<text x="285" y="199.9">6</text>
</g>
<g font-size="1.8" fill="#008484">
<text x="23.4" y="16.9">+3.3V</text>
<text x="122.6" y="17.4">SW1</text>
<text x="121.8" y="20">MODE</text>
<text x="155.4" y="20.6">ICSP</text>
<text x="156.5" y="18.3">J2</text>
<text x="163.1" y="18.1">+3.3V</text>
<text x="179.2" y="21.9">PWR_FLAG</text>
<text x="216.2" y="22.1">J1</text>
<text x="269.5" y="18.8">H1</text>
<text x="269.8" y="21.1">MountingHole</text>
<text x="28.5" y="26.4">C1</text>
<text x="28.8" y="28.7">100n</text>
<text x="64.1" y="29.9" transform="rotate(-90 64.1 29.9)">VCC</text>
<text x="214.2" y="24.4">M-BUS</text>
<text x="245.9" y="29.6">+3V3</text>
<text x="269.5" y="25.2">H2</text>
<text x="269.8" y="27.5">MountingHole</text>
<text x="51.3" y="31.4">AREF</text>
<text x="66.7" y="31.2" transform="rotate(-90 66.7 31.2)">AVCC</text>
<text x="72.3" y="31.4">PB0</text>
<text x="72.3" y="33.9">PB1</text>
<text x="163.3" y="34.5">GND</text>
<text x="249" y="34.6">PWR_FLAG</text>
<text x="269.5" y="31.5">H3</text>
<text x="269.8" y="33.8">MountingHole</text>
<text x="23.6" y="37.1">GND</text>
<text x="72.3" y="36.4">PB2</text>
<text x="72.3" y="39">PB3</text>
<text x="72.3" y="41.5">PB4</text>
<text x="131.5" y="37.1">GND</text>
<text x="161" y="41.8">J3</text>
<text x="269.5" y="37.9">H4</text>
<text x="269.8" y="40.2">MountingHole</text>
<text x="66.2" y="46.6">XTAL1/PB6</text>
<text x="72.3" y="44.1">PB5</text>
<text x="122.9" y="47.8">JP1</text>
<text x="160.8" y="44.1">PRESET</text>
<text x="188.7" y="42.2">GND</text>
<text x="269.5" y="44.2">H5</text>
<text x="269.8" y="46.5">MountingHole</text>
<text x="66.2" y="49.1">XTAL2/PB7</text>
<text x="122.7" y="50.1">TXD</text>
<text x="150.6" y="53.6">GND</text>
<text x="188.4" y="52.4">VBUS</text>
<text x="233.7" y="49.9">+5V</text>
<text x="245.2" y="52.4">+BATT</text>
<text x="269.5" y="50.6">H6</text>
<text x="269.8" y="52.9">MountingHole</text>
<text x="72.3" y="54.2">PC0</text>
<text x="72.3" y="56.8">PC1</text>
<text x="72.3" y="59.3">PC2</text>
<text x="122.2" y="59">MISO</text>
<text x="122.9" y="56.7">JP2</text>
<text x="154.3" y="59">AOUT3011</text>
<text x="157.2" y="56.7">JP5</text>
<text x="179.2" y="57.5">PWR_FLAG</text>
<text x="236.3" y="55">PWR_FLAG</text>
<text x="249" y="57.5">PWR_FLAG</text>
<text x="269.5" y="56.9">H7</text>
<text x="269.8" y="59.2">MountingHole</text>
<text x="39.2" y="63">ATP3011</text>
<text x="44.7" y="60.7">U1</text>
<text x="72.3" y="61.8">PC3</text>
<text x="72.3" y="64.4">PC4</text>
<text x="122.9" y="65.6">JP3</text>
<text x="157.2" y="65.6">JP6</text>
<text x="269.5" y="63.3">H8</text>
<text x="269.8" y="65.6">MountingHole</text>
<text x="65.9" y="69.5">RESET/PC6</text>
<text x="72.3" y="66.9">PC5</text>
<text x="123.3" y="67.9">SS</text>
<text x="154.3" y="67.9">AOUT3012</text>
<text x="186.7" y="69.2">VROUT3011</text>
<text x="190.2" y="66.8">JP8</text>
<text x="72.3" y="74.5">PD0</text>
<text x="72.3" y="77.1">PD1</text>
<text x="121.6" y="76.8">SLEEP</text>
<text x="122.9" y="74.5">JP4</text>
<text x="153.2" y="76.8">SD_DISABLE</text>
<text x="157.2" y="74.5">JP7</text>
<text x="190.2" y="75.7">JP9</text>
<text x="213.4" y="77.8">+5V</text>
<text x="72.3" y="79.6">PD2</text>
<text x="72.3" y="82.2">PD3</text>
<text x="105.1" y="80.5" transform="rotate(-90 105.1 80.5)">10k</text>
<text x="107.4" y="80.1" transform="rotate(-90 107.4 80.1)">R2</text>
<text x="186.7" y="78">VROUT3012</text>
<text x="72.3" y="87.2">PD5</text>
<text x="72.3" y="89.8">PD6</text>
<text x="72.3" y="84.7">PD4</text>
<text x="129.3" y="86.9">470</text>
<text x="129.7" y="84.6">R5</text>
<text x="141.8" y="86.9">2.2k</text>
<text x="142.4" y="84.6">R6</text>
<text x="162" y="85.3">GND</text>
<text x="217.8" y="87.4">C11</text>
<text x="217.9" y="89.7">22u</text>
<text x="229.3" y="87.4">C12</text>
<text x="229.4" y="89.7">100n</text>
<text x="72.3" y="92.3">PD7</text>
<text x="140.3" y="93.6">C5</text>
<text x="140.5" y="95.9">100n</text>
<text x="153" y="93.6">C6</text>
<text x="153.1" y="95.9">22n</text>
<text x="64.1" y="96.3" transform="rotate(-90 64.1 96.3)">GND</text>
<text x="212.8" y="98">GND</text>
<text x="224.2" y="98">GND</text>
<text x="61.7" y="105.7">GND</text>
<text x="135.3" y="104.4">GND</text>
<text x="148" y="104.4">GND</text>
<text x="233.3" y="102.4">R10</text>
<text x="233.5" y="104.7">68k</text>
<text x="201.7" y="111.1">33n</text>
<text x="202.1" y="108.8">C8</text>
<text x="211.9" y="112.3">22k</text>
<text x="212.2" y="110">R8</text>
<text x="240.2" y="111.4">U3</text>
<text x="38.7" y="115.3">C2</text>
<text x="38.9" y="117.6">100n</text>
<text x="64.1" y="118.8" transform="rotate(-90 64.1 118.8)">VCC</text>
<text x="141.8" y="119.9">3.3k</text>
<text x="142.4" y="117.6">R7</text>
<text x="241" y="119">INP</text>
<text x="241" y="115.2">INN</text>
<text x="248.3" y="116.8" transform="rotate(-90 248.3 116.8)">VDD</text>
<text x="250.7" y="117.7">VO1</text>
<text x="276.5" y="117.7">SPKR</text>
<text x="276.6" y="120">J4</text>
<text x="33.7" y="126">GND</text>
<text x="51.3" y="120.3">AREF</text>
<text x="66.7" y="120.1" transform="rotate(-90 66.7 120.1)">AVCC</text>
<text x="72.3" y="120.3">PB0</text>
<text x="72.3" y="122.8">PB1</text>
<text x="72.3" y="125.3">PB2</text>
<text x="201.7" y="125.1">33n</text>
<text x="202.1" y="122.8">C9</text>
<text x="212.2" y="123.9">R9</text>
<text x="241" y="122.8">BYP</text>
<text x="250.7" y="122.8">VO2</text>
<text x="72.3" y="127.9">PB3</text>
<text x="72.3" y="130.4">PB4</text>
<text x="153" y="126.6">C7</text>
<text x="153.1" y="129">10n</text>
<text x="163.3" y="131">10kA</text>
<text x="164.2" y="128.7">RV1</text>
<text x="211.9" y="126.3">22k</text>
<text x="229.2" y="129">1u</text>
<text x="229.3" y="126.6">C10</text>
<text x="241" y="126.6">SD</text>
<text x="248.3" y="126.2" transform="rotate(-90 248.3 126.2)">GND</text>
<text x="249.5" y="129.2">LM4871</text>
<text x="275.7" y="129.1">SPKR</text>
<text x="275.9" y="131.6">J5</text>
<text x="66.2" y="135.5">XTAL1/PB6</text>
<text x="72.3" y="133">PB5</text>
<text x="92.9" y="136.6">R1</text>
<text x="148" y="137.4">GND</text>
<text x="170.8" y="132.6" transform="rotate(-90 170.8 132.6)">frame</text>
<text x="224.2" y="137.4">GND</text>
<text x="245.8" y="136.1">GND</text>
<text x="66.2" y="138">XTAL2/PB7</text>
<text x="72.3" y="143.1">PC0</text>
<text x="92.8" y="139">1M</text>
<text x="174.7" y="143.8">GND</text>
<text x="44.7" y="149.6">U2</text>
<text x="72.3" y="145.7">PC1</text>
<text x="72.3" y="148.2">PC2</text>
<text x="99.1" y="149.6">Y1</text>
<text x="160.1" y="147.7">+5V</text>
<text x="39.2" y="151.9">ATP3012</text>
<text x="72.3" y="150.7">PC3</text>
<text x="72.3" y="153.3">PC4</text>
<text x="72.3" y="155.8">PC5</text>
<text x="99.3" y="151.9">16MHz</text>
<text x="163.3" y="156">R12</text>
<text x="65.9" y="158.4">RESET/PC6</text>
<text x="92" y="159.8">C3</text>
<text x="102.2" y="159.8">C4</text>
<text x="144.8" y="160.4">+5V</text>
<text x="163.4" y="158.3">10k</text>
<text x="72.3" y="163.4">PD0</text>
<text x="72.3" y="166">PD1</text>
<text x="92.2" y="162.1">10p</text>
<text x="102.3" y="162.1">10p</text>
<text x="107.4" y="162.8">GND</text>
<text x="129" y="166.1">R4</text>
<text x="72.3" y="168.5">PD2</text>
<text x="72.3" y="171.1">PD3</text>
<text x="72.3" y="173.6">PD4</text>
<text x="87.1" y="170.4">GND</text>
<text x="97.2" y="170.4">GND</text>
<text x="117.8" y="171.9" transform="rotate(-90 117.8 171.9)">10k</text>
<text x="120.1" y="171.5" transform="rotate(-90 120.1 171.5)">R3</text>
<text x="129.2" y="168.4">2.2k</text>
<text x="148.1" y="168.7">R11</text>
<text x="148.2" y="171">10k</text>
<text x="163.7" y="173.8">Q2</text>
<text x="72.3" y="176.1">PD5</text>
<text x="72.3" y="178.7">PD6</text>
<text x="130.1" y="177.4">BUSY</text>
<text x="130.2" y="175.1">D1</text>
<text x="163.9" y="176.1">DTC143Z</text>
<text x="64.1" y="185.2" transform="rotate(-90 64.1 185.2)">GND</text>
<text x="72.3" y="181.2">PD7</text>
<text x="148.5" y="180.1">Q1</text>
<text x="148.7" y="182.4">DTC143Z</text>
<text x="159.5" y="185.7">GND</text>
<text x="61.7" y="194.6">GND</text>
<text x="144.2" y="192">GND</text>
</g>
<g font-size="1.8">
<text x="110.5" y="22.9">PMOD1</text>
<text x="146.6" y="22.9">MISO</text>
<text x="110.5" y="25.4">PMOD0</text>
<text x="110.5" y="27.9">SMOD1</text>
<text x="145.2" y="27.9">RESET</text>
<text x="147.4" y="25.4">SCK</text>
<text x="163.8" y="25.4">MOSI</text>
<text x="223.5" y="26.7">GPIO35</text>
<text x="223.5" y="29.2">GPIO36</text>
<text x="76.5" y="30.5">14PMOD0</text>
<text x="76.5" y="33">15PMOD1</text>
<text x="76.5" y="35.6">16SS</text>
<text x="110.5" y="30.5">SMOD0</text>
<text x="204.4" y="34.3">GPIO23</text>
<text x="223.5" y="31.7">EN</text>
<text x="223.5" y="34.3">GPIO25</text>
<text x="232.4" y="31.7">RESET</text>
<text x="76.5" y="38.1">17MOSI</text>
<text x="76.5" y="40.6">18MISO</text>
<text x="88.9" y="38.1">GPIO23</text>
<text x="150.2" y="39.4">PC2</text>
<text x="150.2" y="41.9">PC1</text>
<text x="150.2" y="36.8">PC3</text>
<text x="204.4" y="39.4">GPIO18</text>
<text x="204.4" y="36.8">GPIO19</text>
<text x="205.4" y="41.9">GPIO3</text>
<text x="220.6" y="41.9">13 GPIO1</text>
<text x="223.5" y="36.8">GPIO26</text>
<text x="76.5" y="43.2">19SCK</text>
<text x="88.9" y="43.2">GPIO18</text>
<text x="150.2" y="44.4">PC0</text>
<text x="204.4" y="47">GPIO21</text>
<text x="204.4" y="44.4">GPIO16</text>
<text x="220.6" y="44.4">15 GPIO17</text>
<text x="220.6" y="47">17 GPIO22</text>
<text x="76.5" y="53.3">23PC0</text>
<text x="117.1" y="52.1">TXD</text>
<text x="128.3" y="52.1">GPIO16</text>
<text x="204.4" y="52.1">GPIO12</text>
<text x="205.4" y="49.5">GPIO2</text>
<text x="220.6" y="49.5">19 GPIO5</text>
<text x="220.6" y="52.1">21 GPIO13</text>
<text x="76.5" y="55.9">24PC1</text>
<text x="76.5" y="58.4">25PC2</text>
<text x="204.4" y="54.6">GPIO15</text>
<text x="220.6" y="54.6">23 GPIO0</text>
<text x="220.6" y="57.1">25 GPIO34</text>
<text x="76.5" y="61">26PC3</text>
<text x="76.5" y="63.5">27SDA</text>
<text x="88.9" y="63.5">GPIO21</text>
<text x="116.1" y="61">MISO</text>
<text x="128.3" y="61">GPIO19</text>
<text x="143" y="61">AOUT_3011_F</text>
<text x="171.4" y="61">GPIO35</text>
<text x="76.5" y="66">28SCL</text>
<text x="77" y="68.6">1 RESET</text>
<text x="88.9" y="66">GPIO22</text>
<text x="118.3" y="69.8">SS</text>
<text x="128.3" y="69.8">GPIO5</text>
<text x="143" y="69.8">AOUT_3012_F</text>
<text x="175.9" y="71.1">AOUT_3011_V</text>
<text x="204.5" y="71.1">GPIO25</text>
<text x="77" y="73.7">2 RXD</text>
<text x="77" y="76.2">3 TXD</text>
<text x="88.9" y="73.7">GPIO17</text>
<text x="77" y="78.7">4 SMOD0</text>
<text x="77" y="81.3">5 SMOD1</text>
<text x="77" y="83.8">6 SLEEP</text>
<text x="114.9" y="78.7">SLEEP</text>
<text x="128.3" y="78.7">GPIO13</text>
<text x="152.5" y="78.7">SD</text>
<text x="175.9" y="80">AOUT_3012_V</text>
<text x="76.5" y="86.4">11TEST</text>
<text x="76.5" y="88.9">12AOUT_3011</text>
<text x="157.5" y="88.9">AOUT_3011_F</text>
<text x="76.5" y="91.4">13PLAY</text>
<text x="76.5" y="119.4">14PMOD0</text>
<text x="186.7" y="114.3">AOUT_3012_V</text>
<text x="76.5" y="121.9">15AOUT_3012</text>
<text x="76.5" y="124.5">16SS</text>
<text x="157.5" y="121.9">AOUT_3012_F</text>
<text x="235" y="125.7">SD 1</text>
<text x="76.5" y="127">17MOSI</text>
<text x="76.5" y="129.5">18MISO</text>
<text x="186.7" y="128.3">AOUT_3011_V</text>
<text x="76.5" y="132.1">19SCK</text>
<text x="76.5" y="142.2">23PC0</text>
<text x="76.5" y="144.8">24PC1</text>
<text x="76.5" y="147.3">25PC2</text>
<text x="76.5" y="149.9">26PC3</text>
<text x="76.5" y="152.4">27SDA</text>
<text x="76.5" y="154.9">28SCL</text>
<text x="77" y="157.5">1 RESET</text>
<text x="77" y="162.6">2 RXD</text>
<text x="77" y="165.1">3 TXD</text>
<text x="77" y="167.6">4 SMOD0</text>
<text x="77" y="170.2">5 SMOD1</text>
<text x="77" y="172.7">6 SLEEP</text>
<text x="76.5" y="175.3">11CLK16</text>
<text x="76.5" y="177.8">12PMOD1</text>
<text x="76.5" y="180.3">13PLAY</text>
</g>
<text font-size="1.8" fill="#0000c2" x="97.8" y="175.3">Fixed to 16MHz</text>
<g font-size=".7" fill="#840000">
<text x="154.9" y="173.6">4k7</text>
<text x="139.6" y="180">4k7</text>
<text x="156.9" y="176.3" transform="rotate(-90 156.9 176.3)">47k</text>
<text x="141.6" y="182.7" transform="rotate(-90 141.6 182.7)">47k</text>
</g>
</svg>
